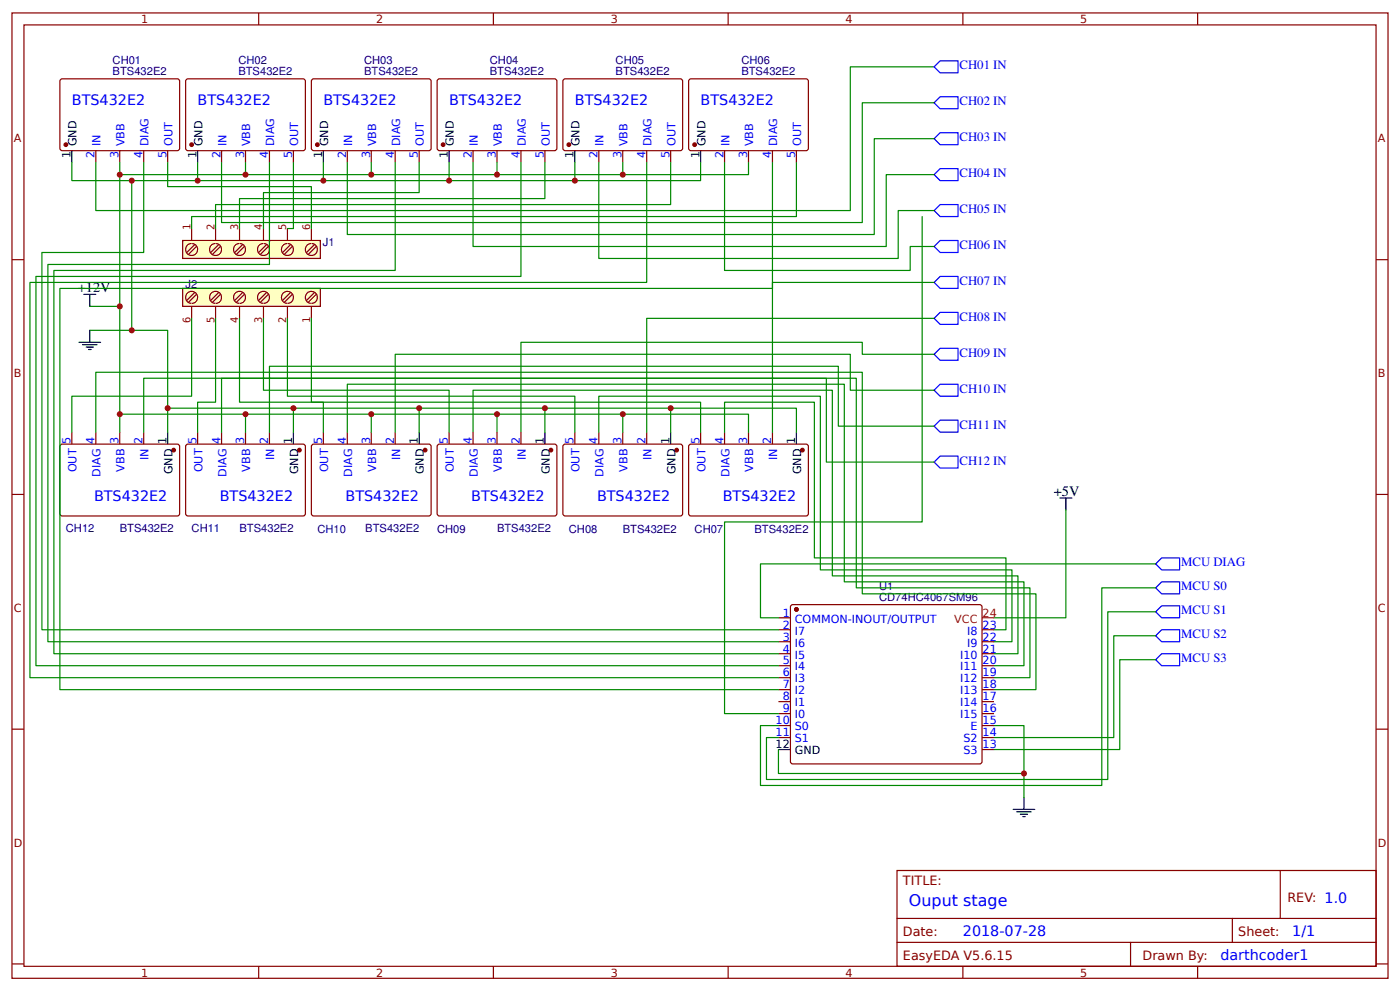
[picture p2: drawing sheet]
<svg xmlns="http://www.w3.org/2000/svg" width="309mm" height="219mm" viewBox="0 0 309 219" stroke-linecap="round" stroke-linejoin="round" font-family="sans-serif">
<g fill="none" stroke="#800" stroke-width=".26">
<path d="M2.6 2.9h304.1v213.2h-304.1zM5.3 5.5h298.7v208h-298.7zM13.3 17.7l.5-.3 25.6 .1 .3 .4-.1 15.1-.4 .3-25.7-.1-.3-.4zM41.3 17.5h25.9l.3 .4-.1 15.1-.5 .3-25.6-.1-.3-.4v-14.9zM57.1 2.9v2.6M69.1 17.5h25.9l.2 .4v15.1l-.5 .3-25.6-.1-.3-.4v-14.9zM96.8 17.5h26l.2 .4v15.1l-.5 .3-25.7-.1-.2-.4v-14.9zM109 2.9v2.6M124.4 17.7l.5-.3 25.7 .1 .2 .4-.1 15.1-.4 .3-25.7-.1-.2-.4zM152.2 17.7l.5-.3 25.6 .1 .3 .4-.1 15.1-.4 .3-25.7-.1-.3-.4zM160.9 2.9v2.6M212.7 2.9v2.6"/>
<path d="M264.6 2.9v2.6M21.2 33.3v2.6M26.5 33.3v2.6M31.7 33.3v2.6M37 33.3v2.6M48.9 33.3v2.6M54.2 33.3v2.6M59.5 33.3v2.6M64.8 33.3v2.6M76.7 33.3v2.6M82 33.3v2.6M87.3 33.3v2.6"/>
<path d="M92.6 33.3v2.6M104.5 33.3v2.6M109.8 33.3v2.6M115.1 33.3v2.6M120.4 33.3v2.6M132.3 33.3v2.6M137.6 33.3v2.6M142.9 33.3v2.6M148.2 33.3v2.6M160.1 33.3v2.6M165.4 33.3v2.6M170.7 33.3v2.6"/>
<path d="M175.9 33.3v2.6M2.6 57.4h2.7M304 57.4h2.7M13.3 98.4l.5-.3 25.6 .1 .3 .4-.1 15.1-.4 .3-25.7-.1-.3-.4zM15.9 95.5v2.6M21.2 95.5v2.6M26.5 95.5v2.6M31.7 95.5v2.6M41.1 98.4l.4-.3 25.7 .1 .3 .4-.1 15.1-.5 .3-25.6-.1-.3-.4zM43.7 95.5v2.6M48.9 95.5v2.6M54.2 95.5v2.6"/>
<path d="M59.5 95.5v2.6M68.9 98.4l.4-.3 25.7 .1 .2 .4v15.1l-.5 .3-25.6-.1-.3-.4zM71.4 95.5v2.6M76.7 95.5v2.6M82 95.5v2.6M87.3 95.5v2.6M96.6 98.4l.5-.3 25.7 .1 .2 .4v15.1l-.5 .3-25.7-.1-.2-.4zM99.2 95.5v2.6M104.5 95.5v2.6M109.8 95.5v2.6M115.1 95.5v2.6M124.4 98.4l.5-.3 25.7 .1 .2 .4-.1 15.1-.4 .3-25.7-.1-.2-.4z"/>
<path d="M127 95.5v2.6M132.3 95.5v2.6M137.6 95.5v2.6M142.9 95.5v2.6M152.4 98.2h25.9l.3 .4-.1 15.1-.4 .3-25.7-.1-.3-.4v-14.9zM154.8 95.5v2.6M160.1 95.5v2.6M165.4 95.5v2.6M170.7 95.5v2.6M2.6 109.2h2.7M304 109.2h2.7M2.6 161.1h2.7"/>
<path d="M304 161.1h2.7M198.2 192.3h105.8v21.2h-105.8zM282.8 192.3v10.6M2.6 212.9h2.7M57.1 213.5v2.6M109 213.5v2.6M160.9 213.5v2.6M198.2 202.9h105.8M198.2 208.2h105.8M212.7 213.5v2.6M249.8 208.2v5.3M264.6 213.5v2.6"/>
<path d="M272.3 202.9v5.3M304 212.9h2.7"/>
</g>
<g fill="#800" stroke="#800" stroke-width=".26">
<circle cx="14.6" cy="32" r=".4"/>
<circle cx="42.3" cy="32" r=".4"/>
<circle cx="70.1" cy="32" r=".4"/>
<circle cx="97.9" cy="32" r=".4"/>
<circle cx="125.7" cy="32" r=".4"/>
<circle cx="153.5" cy="32" r=".4"/>
<circle cx="121.7" cy="99.4" r=".4"/>
<circle cx="93.9" cy="99.4" r=".4"/>
<circle cx="66.1" cy="99.4" r=".4"/>
<circle cx="38.4" cy="99.4" r=".4"/>
<circle cx="177.3" cy="99.4" r=".4"/>
<circle cx="149.5" cy="99.4" r=".4"/>
</g>
<path d="M15.9 33.3v2.6M43.7 33.3v2.6M71.4 33.3v2.6M99.2 33.3v2.6M127 33.3v2.6M154.8 33.3v2.6M37 95.5v2.6M64.8 95.5v2.6M92.6 95.5v2.6M120.4 95.5v2.6M148.2 95.5v2.6M175.9 95.5v2.6" fill="none" stroke="#000" stroke-width=".26"/>
<g fill="none" stroke="#080" stroke-width=".26">
<path d="M15.9 35.9v4h27.8v-4M26.5 35.9v2.7h27.7v-2.7M26.5 38.6v29.1h-6.7M71.4 35.9v4h-27.7M82 35.9v2.7h-27.8M99.2 35.9v4h-27.8M109.8 35.9v2.7h-27.8M127 35.9v4h-27.8M137.6 35.9v2.7h-27.8M154.8 35.9v4h-27.8M165.4 35.9v2.7h-27.8M26.5 67.7v23.8"/>
<path d="M54.2 91.5h-27.7v4M64.8 90.2h-27.8v5.3M82 91.5h-27.8v4M92.6 90.2h-27.8v5.3M109.8 91.5h-27.8v4M120.4 90.2h-27.8v5.3M137.6 95.5v-4h27.8v4M137.6 91.5h-27.8v4M148.2 95.5v-5.3h27.7v5.3M148.2 90.2h-27.8v5.3"/>
</g>
<path d="M40.3 53.1h30.5v4h-30.5z" fill="#ffffc2" stroke="#840000" stroke-width=".26"/>
<g fill="none" stroke="#840000" stroke-width=".26">
<path d="M42.3 53.8a1.32 1.32 0 0 0-1.1 2 1.32 1.32 0 0 0 2.3 0 1.32 1.32 0 0 0-1-2M42.3 50.5v2.6M43 54.1l-1.7 1.7M43.4 54.5l-1.7 1.7M47.6 53.8a1.32 1.32 0 0 0-1.1 2 1.32 1.32 0 0 0 2.3 0 1.32 1.32 0 0 0-1.1-2M47.6 50.5v2.6M48.3 54.1l-1.7 1.7M48.7 54.5l-1.7 1.7M52.9 53.8a1.32 1.32 0 0 0-1.1 2 1.32 1.32 0 0 0 2.2 0 1.32 1.32 0 0 0-1-2M52.9 50.5v2.6M53.6 54.1l-1.7 1.7M54 54.5l-1.7 1.7"/>
<path d="M58.2 53.8a1.32 1.32 0 0 0-1.1 2 1.32 1.32 0 0 0 2.2 0 1.32 1.32 0 0 0-1-2M58.2 50.5v2.6M58.9 54.1l-1.8 1.7M59.3 54.5l-1.8 1.7M63.5 53.8a1.32 1.32 0 0 0-1.1 2 1.32 1.32 0 0 0 2.2 0 1.32 1.32 0 0 0-1-2M63.5 50.5v2.6M64.2 54.1l-1.8 1.7M64.6 54.5l-1.8 1.7M68.8 53.8a1.32 1.32 0 0 0-1.2 2 1.32 1.32 0 0 0 2.3 0 1.32 1.32 0 0 0-1-2M68.8 50.5v2.6M69.5 54.1l-1.8 1.7M69.8 54.5l-1.7 1.7"/>
</g>
<path d="M40.3 63.7h30.5v4h-30.5z" fill="#ffffc2" stroke="#840000" stroke-width=".26"/>
<g fill="none" stroke="#840000" stroke-width=".26">
<path d="M42.2 67a1.32 1.32 0 0 1-1-2 1.32 1.32 0 0 1 2.3 .1 1.32 1.32 0 0 1-1.2 1.9M42.3 67.7v2.6M43 64.6l-1.7 1.8M43.4 65l-1.7 1.8M47.5 67a1.32 1.32 0 0 1-1-2 1.32 1.32 0 0 1 2.3 .1 1.32 1.32 0 0 1-1.2 1.9M47.6 67.7v2.6M48.3 64.6l-1.7 1.8M48.7 65l-1.7 1.8M52.8 67a1.32 1.32 0 0 1-1-2 1.32 1.32 0 0 1 2.3 .1 1.32 1.32 0 0 1-1.2 1.9M52.9 67.7v2.6M53.6 64.6l-1.7 1.8M54 65l-1.7 1.8"/>
<path d="M58.1 67a1.32 1.32 0 0 1-1-2 1.32 1.32 0 0 1 2.3 .1 1.32 1.32 0 0 1-1.2 1.9M58.2 67.7v2.6M58.9 64.6l-1.8 1.8M59.3 65l-1.8 1.8M63.4 67a1.32 1.32 0 0 1-1-2 1.32 1.32 0 0 1 2.3 .1 1.32 1.32 0 0 1-1.2 1.9M63.5 67.7v2.6M64.2 64.6l-1.8 1.8M64.6 65l-1.8 1.8M68.7 67a1.32 1.32 0 0 1-1-2 1.32 1.32 0 0 1 2.3 .1 1.32 1.32 0 0 1-1.2 1.9M68.8 67.7v2.6M69.5 64.6l-1.8 1.8M69.8 65l-1.7 1.8"/>
</g>
<g fill="none" stroke="#080" stroke-width=".26">
<path d="M206.4 14.8h-18.5v31.7h-166.7v-10.6M29.1 39.9v33.1M31.7 35.9v19.9h-22.4v83.3h162.7M37 35.9v5.3h31.8v9.3M59.5 35.9v22.5h-48.9v83.4h161.4M64.8 35.9v14.6h-1.3M87.3 35.9v23.8h-75.4v84.7h160.1M92.6 35.9v6.6h-34.4v8M104.5 35.9v18.6h91.3v-15.9h10.6M115.1 35.9v25.2h-107.2v86h164.1M120.4 35.9v8h-67.5v6.6M132.3 35.9v21.2h66.1v-10.6h8"/>
<path d="M142.9 35.9v26.5h-136.3v87.3h165.4M148.2 35.9v9.3h-100.6v5.3M160.1 35.9v23.8h41v-5.2h5.3M170.7 35.9v27.8h-157.5v88.6h158.8M175.9 35.9v11.9h-133.6v2.7M206.4 22.7h-15.9v26.5h-141.6v-13.3M206.4 30.6h-13.3v21.2h-116.4v-15.9M203.7 47.8v67.5h-43.6v42.3h11.9M19.8 73h17.2v17.2M42.3 70.3v17.2h-26.4v8M47.6 70.3v18.5h-3.9v6.7M52.9 70.3v18.5h18.5v6.7"/>
<path d="M58.2 70.3v15.9h41v9.3M63.5 70.3v17.2h63.5v8M68.8 70.3v18.5h86v6.7M206.4 62.4h-35.7v33.1M206.4 78.3h-15.9v-2.7h-75.4v19.9M206.4 70.3h-63.5v25.2M21.2 95.5v-13.3h169.3v49h38.4v21.1h-9.3M31.7 95.5v-11.9h150.9v18.5h23.8M48.9 95.5v-11.9h140.3v46.3h38.3v19.8h-7.9M76.7 95.5v-10.6h109.8v43.6h39.7v18.6h-6.6M104.5 95.5v-9.3h79.4v41h41v17.2h-5.3M132.3 95.5v-8h48.9v38.4h42.4v15.9h-4"/>
<path d="M160.1 95.5v-6.7h19.8v34.4h42.3v15.9h-2.6M206.4 94.1h-21.2v-13.2h-125.7v14.6M206.4 86.2h-18.5v-7.9h-100.6v17.2M235.5 112.7v23.8h-15.9M255.3 124.6h-87.3v11.9h4M255.3 129.9h-11.9v43.6h-75.4v-13.2h4M255.3 135.1h-10.6v37.1h-75.4v-9.3h2.7M255.3 140.4h-9.2v22.5h-26.5M255.3 145.7h-7.9v19.9h-27.8M172 165.6v5.3h54.2M219.6 160.3h6.6v15.9"/>
</g>
<g fill="none" stroke="#00f" stroke-width=".26">
<path d="M206.4 14.8l1.3-1.4h4v2.7h-4zM206.4 22.7l1.3-1.3h4v2.6h-4zM206.4 30.6l1.3-1.3h4v2.7h-4zM206.4 38.6l1.3-1.3h4v2.6h-4zM206.4 46.5l1.3-1.3h4v2.6h-4zM206.4 54.5l1.3-1.4h4v2.7h-4zM206.4 62.4l1.3-1.3h4v2.6h-4zM206.4 70.3l1.3-1.3h4v2.6h-4zM206.4 78.3l1.3-1.4h4v2.7h-4zM206.4 86.2l1.3-1.3h4v2.6h-4zM206.4 94.1l1.3-1.3h4v2.7h-4zM206.4 102.1l1.3-1.3h4v2.6h-4z"/>
<path d="M255.3 124.6l1.3-1.4h4v2.7h-4zM255.3 129.9l1.3-1.4h4v2.7h-4zM256.6 133.8h4v2.7h-4l-1.3-1.4zM255.3 140.4l1.3-1.3h4v2.7h-4zM255.3 145.7l1.3-1.3h4v2.7h-4z"/>
</g>
<circle cx="175.9" cy="134.6" r=".4" fill="#800" stroke="#800" stroke-width=".26"/>
<g fill="none" stroke="#800" stroke-width=".26">
<path d="M172 136.5h2.6M172 139.1h2.6M174.9 133.6h41.8l.3 .5-.1 34.4-.5 .3-41.5-.1-.3-.5v-34.1zM217 139.1h2.6M172 141.8h2.6M172 144.4h2.6M172 147.1h2.6M172 149.7h2.6M172 152.3h2.6M172 155h2.6M172 157.6h2.6M217 141.8h2.6"/>
<path d="M217 144.4h2.6M217 147.1h2.6M217 149.7h2.6M217 152.3h2.6M217 155h2.6M217 157.6h2.6M172 160.3h2.6M172 162.9h2.6M217 160.3h2.6M217 162.9h2.6M217 165.6h2.6"/>
</g>
<g fill="none" stroke="#000" stroke-width=".26">
<path d="M17.5 75.6h4.7M18.3 76.1h3.1M18.5 65h2.7M19 76.7h1.6M19.6 77.2h.5M19.8 65v2.7M19.8 73v2.6M234.2 110h2.6M235.5 110v2.7M172 165.6h2.6M223.8 178.8h4.8M224.6 179.3h3.2"/>
<path d="M225.4 179.9h1.6M226.2 176.2v2.6M226 180.4h.5"/>
</g>
<path d="M217 136.5h2.6" fill="none" stroke="#f00" stroke-width=".26"/>
<g fill="#c00">
<circle cx="226.2" cy="170.9" r=".66"/>
<circle cx="148.2" cy="90.2" r=".66"/>
<circle cx="29.1" cy="39.9" r=".66"/>
<circle cx="29.1" cy="73" r=".66"/>
<circle cx="26.5" cy="91.5" r=".66"/>
<circle cx="99.2" cy="39.9" r=".66"/>
<circle cx="43.7" cy="39.9" r=".66"/>
<circle cx="92.6" cy="90.2" r=".66"/>
<circle cx="82" cy="91.5" r=".66"/>
<circle cx="137.6" cy="91.5" r=".66"/>
<circle cx="109.8" cy="38.6" r=".66"/>
<circle cx="54.2" cy="38.6" r=".66"/>
<circle cx="82" cy="38.6" r=".66"/>
<circle cx="137.6" cy="38.6" r=".66"/>
<circle cx="109.8" cy="91.5" r=".66"/>
<circle cx="54.2" cy="91.5" r=".66"/>
<circle cx="120.4" cy="90.2" r=".66"/>
<circle cx="64.8" cy="90.2" r=".66"/>
<circle cx="71.4" cy="39.9" r=".66"/>
<circle cx="127" cy="39.9" r=".66"/>
<circle cx="26.5" cy="38.6" r=".66"/>
<circle cx="37" cy="90.2" r=".66"/>
<circle cx="26.5" cy="67.7" r=".66"/>
</g>
<text font-size="3.5" fill="#00f" x="200.8" y="200.2">Ouput stage</text>
<g font-size="3.2" fill="#00f">
<text x="15.9" y="23.3">BTS432E2</text>
<text x="43.7" y="23.3">BTS432E2</text>
<text x="71.4" y="23.3">BTS432E2</text>
<text x="99.2" y="23.3">BTS432E2</text>
<text x="127" y="23.3">BTS432E2</text>
<text x="154.8" y="23.3">BTS432E2</text>
<text x="20.8" y="110.6">BTS432E2</text>
<text x="48.6" y="110.6">BTS432E2</text>
<text x="76.3" y="110.6">BTS432E2</text>
<text x="104.1" y="110.6">BTS432E2</text>
<text x="131.9" y="110.6">BTS432E2</text>
<text x="159.7" y="110.6">BTS432E2</text>
<text x="212.7" y="206.9">2018-07-28</text>
<text x="285.5" y="206.9">1/1</text>
<text x="269.6" y="212.1">darthcoder1</text>
</g>
<g font-size="3.2">
<text x="17.2" y="64.5">+12V</text>
<text x="232.8" y="109.5">+5V</text>
</g>
<g font-size="2.8" fill="#00f">
<text x="212" y="15.3">CH01 IN</text>
<text x="212" y="23.3">CH02 IN</text>
<text x="212" y="31.2">CH03 IN</text>
<text x="212" y="39.2">CH04 IN</text>
<text x="212" y="47.1">CH05 IN</text>
<text x="212" y="55">CH06 IN</text>
<text x="212" y="63">CH07 IN</text>
<text x="212" y="70.9">CH08 IN</text>
<text x="212" y="78.8">CH09 IN</text>
<text x="212" y="86.8">CH10 IN</text>
<text x="212" y="94.7">CH11 IN</text>
<text x="212" y="102.7">CH12 IN</text>
<text x="260.9" y="125.1">MCU DIAG</text>
<text x="260.9" y="130.4">MCU S0</text>
<text x="260.9" y="135.7">MCU S1</text>
<text x="260.9" y="141">MCU S2</text>
<text x="260.9" y="146.3">MCU S3</text>
</g>
<g font-size="2.8" fill="#800">
<text x="199.5" y="195.5">TITLE:</text>
<text x="284.4" y="199.2">REV: 1.0</text>
<text x="199.5" y="206.9">Date:</text>
<text x="273.6" y="206.9">Sheet:</text>
<text x="199.5" y="212.1">EasyEDA V5.6.15</text>
<text x="252.4" y="212.1">Drawn By:</text>
</g>
<g font-size="2.5" fill="#800">
<text x="31.2" y="5.1">1</text>
<text x="83.1" y="5.1">2</text>
<text x="134.9" y="5.1">3</text>
<text x="186.8" y="5.1">4</text>
<text x="238.7" y="5.1">5</text>
<text x="3" y="31.4">A</text>
<text x="304.4" y="31.4">A</text>
<text x="3" y="83.3">B</text>
<text x="304.4" y="83.3">B</text>
<text x="3" y="135.1">C</text>
<text x="304.4" y="135.1">C</text>
<text x="3" y="187">D</text>
<text x="304.4" y="187">D</text>
<text x="31.2" y="215.7">1</text>
<text x="83.1" y="215.7">2</text>
<text x="134.9" y="215.7">3</text>
<text x="186.8" y="215.7">4</text>
<text x="238.7" y="215.7">5</text>
</g>
<g font-size="2.5" fill="#000080">
<text x="24.9" y="16.6">BTS432E2</text>
<text x="24.9" y="14.2">CH01</text>
<text x="52.7" y="16.6">BTS432E2</text>
<text x="52.7" y="14.2">CH02</text>
<text x="80.4" y="16.6">BTS432E2</text>
<text x="80.4" y="14.2">CH03</text>
<text x="108.2" y="16.6">BTS432E2</text>
<text x="108.2" y="14.2">CH04</text>
<text x="136" y="16.6">BTS432E2</text>
<text x="136" y="14.2">CH05</text>
<text x="163.8" y="16.6">BTS432E2</text>
<text x="163.8" y="14.2">CH06</text>
<text x="71.3" y="54.4">J1</text>
<text x="41" y="63.6">J2</text>
<text x="14.6" y="117.6">CH12</text>
<text x="26.5" y="117.6">BTS432E2</text>
<text x="42.3" y="117.6">CH11</text>
<text x="52.9" y="117.6">BTS432E2</text>
<text x="70.1" y="117.8">CH10</text>
<text x="80.7" y="117.6">BTS432E2</text>
<text x="96.6" y="117.8">CH09</text>
<text x="109.8" y="117.6">BTS432E2</text>
<text x="125.7" y="117.8">CH08</text>
<text x="137.6" y="117.8">BTS432E2</text>
<text x="153.5" y="117.8">CH07</text>
<text x="166.7" y="117.8">BTS432E2</text>
<text x="194.2" y="130.4">U1</text>
<text x="194.2" y="132.8">CD74HC4067SM96</text>
</g>
<g font-size="2.5">
<text x="15.6" y="35" transform="rotate(-90 15.6 35)">1</text>
<text x="16.9" y="32.3" transform="rotate(-90 16.9 32.3)">GND</text>
<text x="43.4" y="35" transform="rotate(-90 43.4 35)">1</text>
<text x="44.7" y="32.3" transform="rotate(-90 44.7 32.3)">GND</text>
<text x="71.2" y="35" transform="rotate(-90 71.2 35)">1</text>
<text x="72.5" y="32.3" transform="rotate(-90 72.5 32.3)">GND</text>
<text x="99" y="35" transform="rotate(-90 99 35)">1</text>
<text x="100.3" y="32.3" transform="rotate(-90 100.3 32.3)">GND</text>
<text x="126.7" y="35" transform="rotate(-90 126.7 35)">1</text>
<text x="128.1" y="32.3" transform="rotate(-90 128.1 32.3)">GND</text>
<text x="154.5" y="35" transform="rotate(-90 154.5 35)">1</text>
<text x="155.8" y="32.3" transform="rotate(-90 155.8 32.3)">GND</text>
<text x="36.8" y="98" transform="rotate(-90 36.8 98)">1</text>
<text x="64.6" y="98" transform="rotate(-90 64.6 98)">1</text>
<text x="92.3" y="98" transform="rotate(-90 92.3 98)">1</text>
<text x="120.1" y="98" transform="rotate(-90 120.1 98)">1</text>
<text x="147.9" y="98" transform="rotate(-90 147.9 98)">1</text>
<text x="175.7" y="98" transform="rotate(-90 175.7 98)">1</text>
<text x="38.1" y="104.7" transform="rotate(-90 38.1 104.7)">GND</text>
<text x="65.9" y="104.7" transform="rotate(-90 65.9 104.7)">GND</text>
<text x="93.7" y="104.7" transform="rotate(-90 93.7 104.7)">GND</text>
<text x="121.4" y="104.7" transform="rotate(-90 121.4 104.7)">GND</text>
<text x="149.2" y="104.7" transform="rotate(-90 149.2 104.7)">GND</text>
<text x="177" y="104.7" transform="rotate(-90 177 104.7)">GND</text>
<text x="171.3" y="165.3">12</text>
<text x="175.6" y="166.6">GND</text>
</g>
<g font-size="2.5" fill="#00f">
<text x="20.9" y="35" transform="rotate(-90 20.9 35)">2</text>
<text x="22.2" y="32.3" transform="rotate(-90 22.2 32.3)">IN</text>
<text x="26.2" y="35" transform="rotate(-90 26.2 35)">3</text>
<text x="27.5" y="32.3" transform="rotate(-90 27.5 32.3)">VBB</text>
<text x="31.5" y="35" transform="rotate(-90 31.5 35)">4</text>
<text x="32.8" y="32.3" transform="rotate(-90 32.8 32.3)">DIAG</text>
<text x="36.8" y="35" transform="rotate(-90 36.8 35)">5</text>
<text x="38.1" y="32.3" transform="rotate(-90 38.1 32.3)">OUT</text>
<text x="48.7" y="35" transform="rotate(-90 48.7 35)">2</text>
<text x="50" y="32.3" transform="rotate(-90 50 32.3)">IN</text>
<text x="54" y="35" transform="rotate(-90 54 35)">3</text>
<text x="55.3" y="32.3" transform="rotate(-90 55.3 32.3)">VBB</text>
<text x="59.3" y="35" transform="rotate(-90 59.3 35)">4</text>
<text x="60.6" y="32.3" transform="rotate(-90 60.6 32.3)">DIAG</text>
<text x="64.6" y="35" transform="rotate(-90 64.6 35)">5</text>
<text x="65.9" y="32.3" transform="rotate(-90 65.9 32.3)">OUT</text>
<text x="76.5" y="35" transform="rotate(-90 76.5 35)">2</text>
<text x="77.8" y="32.3" transform="rotate(-90 77.8 32.3)">IN</text>
<text x="81.8" y="35" transform="rotate(-90 81.8 35)">3</text>
<text x="83.1" y="32.3" transform="rotate(-90 83.1 32.3)">VBB</text>
<text x="87" y="35" transform="rotate(-90 87 35)">4</text>
<text x="88.4" y="32.3" transform="rotate(-90 88.4 32.3)">DIAG</text>
<text x="92.3" y="35" transform="rotate(-90 92.3 35)">5</text>
<text x="93.7" y="32.3" transform="rotate(-90 93.7 32.3)">OUT</text>
<text x="104.2" y="35" transform="rotate(-90 104.2 35)">2</text>
<text x="105.6" y="32.3" transform="rotate(-90 105.6 32.3)">IN</text>
<text x="109.5" y="35" transform="rotate(-90 109.5 35)">3</text>
<text x="110.9" y="32.3" transform="rotate(-90 110.9 32.3)">VBB</text>
<text x="114.8" y="35" transform="rotate(-90 114.8 35)">4</text>
<text x="116.2" y="32.3" transform="rotate(-90 116.2 32.3)">DIAG</text>
<text x="120.1" y="35" transform="rotate(-90 120.1 35)">5</text>
<text x="121.4" y="32.3" transform="rotate(-90 121.4 32.3)">OUT</text>
<text x="132" y="35" transform="rotate(-90 132 35)">2</text>
<text x="133.3" y="32.3" transform="rotate(-90 133.3 32.3)">IN</text>
<text x="137.3" y="35" transform="rotate(-90 137.3 35)">3</text>
<text x="138.6" y="32.3" transform="rotate(-90 138.6 32.3)">VBB</text>
<text x="142.6" y="35" transform="rotate(-90 142.6 35)">4</text>
<text x="143.9" y="32.3" transform="rotate(-90 143.9 32.3)">DIAG</text>
<text x="147.9" y="35" transform="rotate(-90 147.9 35)">5</text>
<text x="149.2" y="32.3" transform="rotate(-90 149.2 32.3)">OUT</text>
<text x="159.8" y="35" transform="rotate(-90 159.8 35)">2</text>
<text x="161.1" y="32.3" transform="rotate(-90 161.1 32.3)">IN</text>
<text x="165.1" y="35" transform="rotate(-90 165.1 35)">3</text>
<text x="166.4" y="32.3" transform="rotate(-90 166.4 32.3)">VBB</text>
<text x="170.4" y="35" transform="rotate(-90 170.4 35)">4</text>
<text x="171.7" y="32.3" transform="rotate(-90 171.7 32.3)">DIAG</text>
<text x="175.7" y="35" transform="rotate(-90 175.7 35)">5</text>
<text x="177" y="32.3" transform="rotate(-90 177 32.3)">OUT</text>
<text x="15.6" y="98" transform="rotate(-90 15.6 98)">5</text>
<text x="20.9" y="98" transform="rotate(-90 20.9 98)">4</text>
<text x="26.2" y="98" transform="rotate(-90 26.2 98)">3</text>
<text x="31.5" y="98" transform="rotate(-90 31.5 98)">2</text>
<text x="32.8" y="101.7" transform="rotate(-90 32.8 101.7)">IN</text>
<text x="43.4" y="98" transform="rotate(-90 43.4 98)">5</text>
<text x="48.7" y="98" transform="rotate(-90 48.7 98)">4</text>
<text x="54" y="98" transform="rotate(-90 54 98)">3</text>
<text x="59.3" y="98" transform="rotate(-90 59.3 98)">2</text>
<text x="60.6" y="101.7" transform="rotate(-90 60.6 101.7)">IN</text>
<text x="71.2" y="98" transform="rotate(-90 71.2 98)">5</text>
<text x="76.5" y="98" transform="rotate(-90 76.5 98)">4</text>
<text x="81.8" y="98" transform="rotate(-90 81.8 98)">3</text>
<text x="87" y="98" transform="rotate(-90 87 98)">2</text>
<text x="88.4" y="101.7" transform="rotate(-90 88.4 101.7)">IN</text>
<text x="99" y="98" transform="rotate(-90 99 98)">5</text>
<text x="104.2" y="98" transform="rotate(-90 104.2 98)">4</text>
<text x="109.5" y="98" transform="rotate(-90 109.5 98)">3</text>
<text x="114.8" y="98" transform="rotate(-90 114.8 98)">2</text>
<text x="116.2" y="101.7" transform="rotate(-90 116.2 101.7)">IN</text>
<text x="126.7" y="98" transform="rotate(-90 126.7 98)">5</text>
<text x="132" y="98" transform="rotate(-90 132 98)">4</text>
<text x="137.3" y="98" transform="rotate(-90 137.3 98)">3</text>
<text x="142.6" y="98" transform="rotate(-90 142.6 98)">2</text>
<text x="143.9" y="101.7" transform="rotate(-90 143.9 101.7)">IN</text>
<text x="154.5" y="98" transform="rotate(-90 154.5 98)">5</text>
<text x="159.8" y="98" transform="rotate(-90 159.8 98)">4</text>
<text x="165.1" y="98" transform="rotate(-90 165.1 98)">3</text>
<text x="170.4" y="98" transform="rotate(-90 170.4 98)">2</text>
<text x="171.7" y="101.7" transform="rotate(-90 171.7 101.7)">IN</text>
<text x="16.9" y="104.3" transform="rotate(-90 16.9 104.3)">OUT</text>
<text x="22.2" y="105.3" transform="rotate(-90 22.2 105.3)">DIAG</text>
<text x="27.5" y="104.2" transform="rotate(-90 27.5 104.2)">VBB</text>
<text x="44.7" y="104.3" transform="rotate(-90 44.7 104.3)">OUT</text>
<text x="50" y="105.3" transform="rotate(-90 50 105.3)">DIAG</text>
<text x="55.3" y="104.2" transform="rotate(-90 55.3 104.2)">VBB</text>
<text x="72.5" y="104.3" transform="rotate(-90 72.5 104.3)">OUT</text>
<text x="77.8" y="105.3" transform="rotate(-90 77.8 105.3)">DIAG</text>
<text x="83.1" y="104.2" transform="rotate(-90 83.1 104.2)">VBB</text>
<text x="100.3" y="104.3" transform="rotate(-90 100.3 104.3)">OUT</text>
<text x="105.6" y="105.3" transform="rotate(-90 105.6 105.3)">DIAG</text>
<text x="110.9" y="104.2" transform="rotate(-90 110.9 104.2)">VBB</text>
<text x="128.1" y="104.3" transform="rotate(-90 128.1 104.3)">OUT</text>
<text x="133.3" y="105.3" transform="rotate(-90 133.3 105.3)">DIAG</text>
<text x="138.6" y="104.2" transform="rotate(-90 138.6 104.2)">VBB</text>
<text x="155.8" y="104.3" transform="rotate(-90 155.8 104.3)">OUT</text>
<text x="161.1" y="105.3" transform="rotate(-90 161.1 105.3)">DIAG</text>
<text x="166.4" y="104.2" transform="rotate(-90 166.4 104.2)">VBB</text>
<text x="172.9" y="136.2">1</text>
<text x="175.6" y="137.5">COMMON-INOUT/OUTPUT</text>
<text x="172.9" y="138.9">2</text>
<text x="172.9" y="141.5">3</text>
<text x="175.6" y="140.2">I7</text>
<text x="175.6" y="142.8">I6</text>
<text x="213.7" y="142.8">I9</text>
<text x="213.7" y="140.2">I8</text>
<text x="217.1" y="141.5">22</text>
<text x="217.1" y="138.9">23</text>
<text x="172.9" y="144.1">4</text>
<text x="172.9" y="146.8">5</text>
<text x="172.9" y="149.4">6</text>
<text x="175.6" y="145.5">I5</text>
<text x="175.6" y="148.1">I4</text>
<text x="212.1" y="148.1">I11</text>
<text x="212.1" y="145.5">I10</text>
<text x="217.1" y="149.4">19</text>
<text x="217.1" y="146.8">20</text>
<text x="217.1" y="144.1">21</text>
<text x="172.9" y="152.1">7</text>
<text x="172.9" y="154.7">8</text>
<text x="175.6" y="150.8">I3</text>
<text x="175.6" y="153.4">I2</text>
<text x="212.1" y="153.4">I13</text>
<text x="212.1" y="150.8">I12</text>
<text x="217.1" y="154.7">17</text>
<text x="217.1" y="152.1">18</text>
<text x="171.3" y="160">10</text>
<text x="172.9" y="157.4">9</text>
<text x="175.6" y="156.1">I1</text>
<text x="175.6" y="158.7">I0</text>
<text x="175.6" y="161.3">S0</text>
<text x="212.1" y="158.7">I15</text>
<text x="212.1" y="156.1">I14</text>
<text x="214.4" y="161.3">E</text>
<text x="217.1" y="160">15</text>
<text x="217.1" y="157.4">16</text>
<text x="171.3" y="162.7">11</text>
<text x="175.6" y="164">S1</text>
<text x="212.8" y="166.6">S3</text>
<text x="212.8" y="164">S2</text>
<text x="217.1" y="165.3">13</text>
<text x="217.1" y="162.7">14</text>
</g>
<g font-size="2.5" fill="#f00">
<text x="210.8" y="137.5">VCC</text>
<text x="217.1" y="136.2">24</text>
</g>
<g font-size="2.3" fill="#840000">
<text x="42.1" y="50.7" transform="rotate(-90 42.1 50.7)">1</text>
<text x="47.4" y="50.7" transform="rotate(-90 47.4 50.7)">2</text>
<text x="52.7" y="50.7" transform="rotate(-90 52.7 50.7)">3</text>
<text x="57.9" y="50.7" transform="rotate(-90 57.9 50.7)">4</text>
<text x="63.2" y="50.7" transform="rotate(-90 63.2 50.7)">5</text>
<text x="68.5" y="50.7" transform="rotate(-90 68.5 50.7)">6</text>
<text x="42.1" y="71.4" transform="rotate(-90 42.1 71.4)">6</text>
<text x="47.4" y="71.4" transform="rotate(-90 47.4 71.4)">5</text>
<text x="52.7" y="71.4" transform="rotate(-90 52.7 71.4)">4</text>
<text x="57.9" y="71.4" transform="rotate(-90 57.9 71.4)">3</text>
<text x="63.2" y="71.4" transform="rotate(-90 63.2 71.4)">2</text>
<text x="68.5" y="71.4" transform="rotate(-90 68.5 71.4)">1</text>
</g>
</svg>
